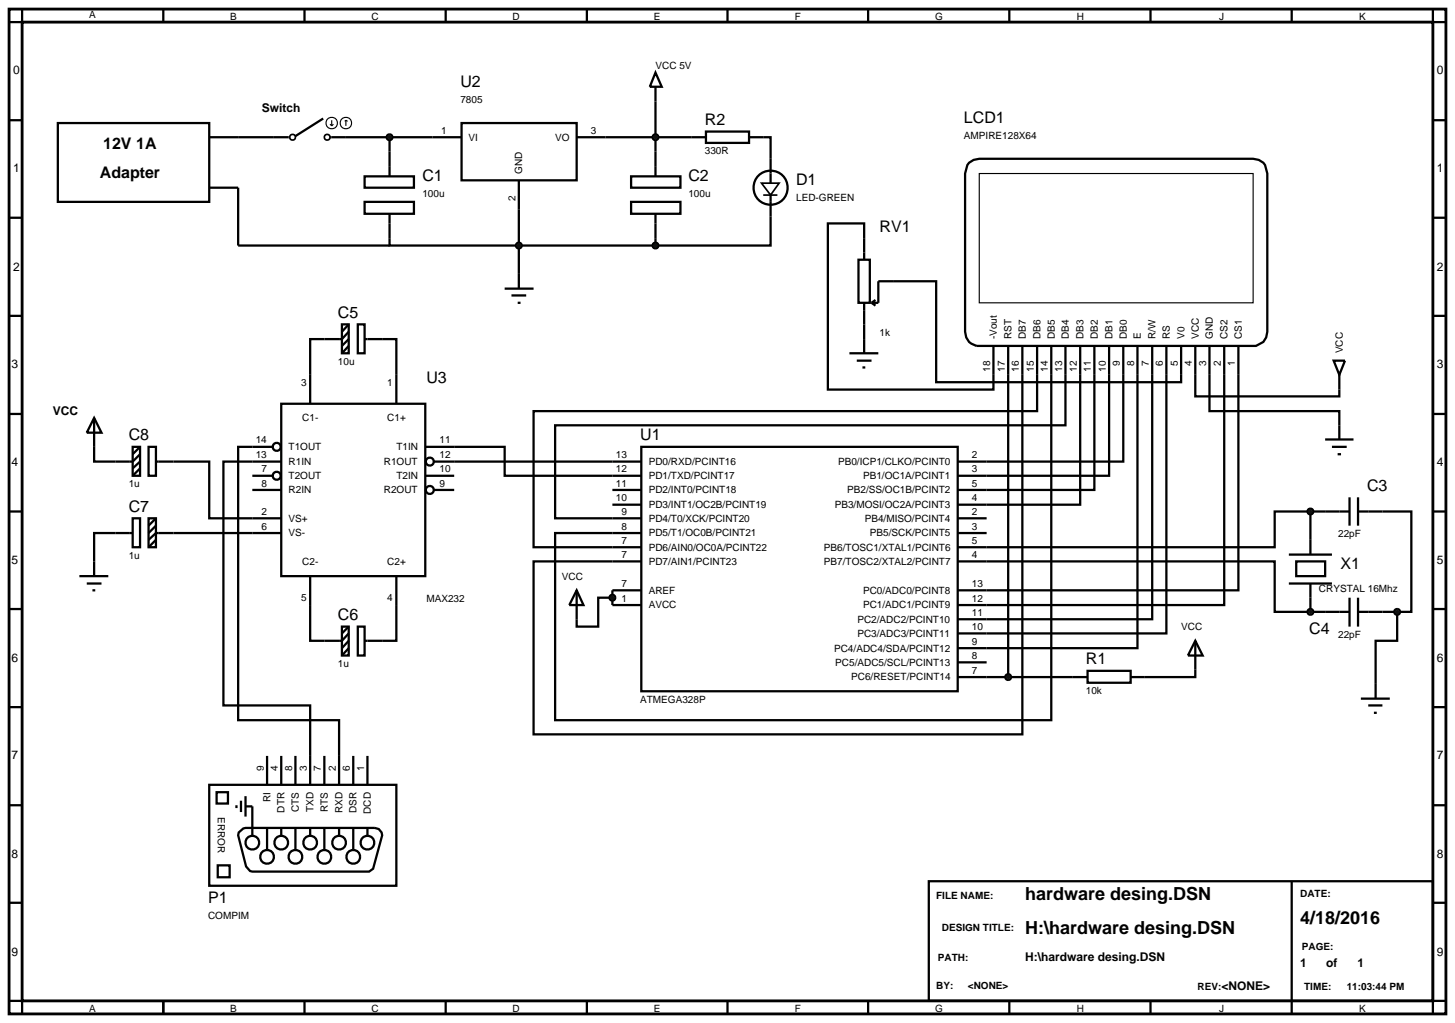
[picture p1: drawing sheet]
<svg xmlns="http://www.w3.org/2000/svg" width="257mm" height="180mm" viewBox="0 0 257 180" stroke-linecap="round" stroke-linejoin="round" font-family="sans-serif">
<path d="M1.6 1.6h253.4v177.2h-253.4zM3.9 3.9h248.8v172.6h-248.8z" fill="none" stroke="#000" stroke-width=".5"/>
<g fill="none" stroke="#000" stroke-width=".4">
<path d="M3.9 1.6v2.3h-2.3M28.8 1.6v2.3M53.7 1.6v2.3M78.6 1.6v2.3M103.5 1.6v2.3M115.6 17.9v8.8M128.3 1.6v2.3M153.1 1.6v2.3M178 1.6v2.3M202.9 1.6v2.3M227.8 1.6v2.3M252.7 1.6v2.3h2.3"/>
<path d="M1.6 21.2h2.3M1.6 38.4h2.3M10.2 21.7h26.7v13.9h-26.7zM61 24.2h15.3M68.7 24.2v2.5M91.5 36.9v11.4M106.8 24.2h15.2M134.6 24.2h1.3v3.8M135.9 38.2v5.1h-20.3M170.9 28.7l.8-.5 1-.2h48.3l1 .2 .8 .5 .3 .4 .4 1.5v27.9l-.2 1-.5 .8-1.3 .7h-49.3a2.47 2.47 0 0 1-2-2.5v-27.9l.4-1.5zM252.7 21.2h2.3M252.7 38.4h2.3"/>
<path d="M1.6 55.7h2.3M57.2 59.8h-2.5v6.3M67.4 59.8h2.5v6.3M68.7 42v1.3h46.9M115.6 42v1.3M152.4 42v-2.6h-6.4v29.3h29.2v-7.7M152.4 57.2v2.6M157.5 49.6h7.6v17.8h43.2v-6.4M252.7 55.7h2.3M1.6 73h2.3M16.6 78.8v2.6h3.8M44.5 78.8h-2.5v48.2h17.8v6.3"/>
<path d="M80.1 78.8h8.9v5.1h24.1M113.1 78.8h55.8v43.1h-55.8zM177.8 61v58.4M180.3 61v68.5h-86.2v-30.5h19M182.9 61v11.5h-88.8v24h19M185.4 61v66h-87.5v-33h15.2M187.9 61v14h-90v16.4h15.2M190.5 61v28h-21.6M193 61v25.4h-24.1M195.6 61v22.9h-26.7M198.1 61v20.4h-29.2M200.6 61v53.3h-31.7"/>
<path d="M203.2 61v48.2h-34.3M205.7 61v50.7h-36.8M210.8 61v8.9h25.4v-1.2M213.3 61v11.5h22.9v2.5M215.9 61v45.7h-47M218.4 61v43.1h-49.5M252.7 73h2.3M1.6 90.2h2.3M20.4 94h-3.8v5M30.6 81.4h6.3v10h7.6M30.6 94h13.9M44.5 81.4h-5.1v43h15.3v8.9"/>
<path d="M80.1 81.4h33M108 89h5.1M108 86.4h5.1M168.9 99h55.9v8.9h6.3M168.9 94h5.1M168.9 91.4h5.1M231.1 90.2h-6.3v6.3h-55.9M231.1 90.2h2.6M231.1 90.2v5M243.8 90.2h5.1v17.7h-2.5M252.7 90.2h2.3M1.6 107.4h2.3"/>
<path d="M54.7 106.7v6.3h2.5M69.9 106.7v6.3h-2.5M101.7 104.1v6.4h3.8v-5.1h2.5M101.7 104.1l1.2 2.6h-2.5zM113.1 104.1h-5.1v2.6h5.1M168.9 119.4h20.3M168.9 116.8h5.1M210.8 118.1v1.3h-8.9M231.1 107.9h2.6M231.1 105.4v2.5M243.8 107.9h2.6M246.4 107.9v5.1h-3.8v7.6"/>
<path d="M252.7 107.4h2.3M1.6 124.7h2.3M252.7 124.7h2.3M1.6 142h2.3M1.6 159.2h2.3M163.8 155.4h88.9v21.1h-88.9zM227.8 155.4v23.4M252.7 142h2.3M252.7 159.2h2.3M1.6 176.5h2.3v2.3M28.8 176.5v2.3M53.7 176.5v2.3"/>
<path d="M78.6 176.5v2.3M103.5 176.5v2.3M128.3 176.5v2.3M153.1 176.5v2.3M178 176.5v2.3M202.9 176.5v2.3M255 176.5h-2.3v2.3"/>
</g>
<path d="M172.7 30.6h48.3v22.8h-48.3z" fill="none" stroke="#000" stroke-width=".2"/>
<path d="M177.5 119l.3-.1-.5 .5zM177.8 118.9l.4 .2 .1 .3zM178.3 119.4l-.2 .4-.3 .1zM177.3 119.4l.5 .5-.3-.1z" fill="#004000" stroke="#000" stroke-width=".4"/>
<path d="M177.8 118.9l.5 .5-.5 .5-.5-.5z" fill="#004000"/>
<g fill="none" stroke="#000" stroke-width=".4">
<path d="M151.4 45.8h2v7.6h-2zM152.4 42v3.8M152.4 53.4v3.8M152.4 59.8v2.5M153.7 53.4l.7 .5M154.4 52.9l-.7 .5M157.5 49.6h-2.6v3.8h-1.2M149.8 62.3h5.1M151.1 63.6h2.6M152.1 64.8h.5M233.7 77.5h5M234.9 78.8h2.6"/>
<path d="M235.2 63.6h2l-1 2.5zM236.2 66.1v2.6M236.2 75v2.5M235.9 80.1h.6M189.2 119.4h2.6M191.8 118.3h7.6v2.1h-7.6zM199.4 119.4h2.5M210.8 113l1.3 2.6h-2.6zM210.8 113v5.1"/>
</g>
<path d="M107.7 105l.3-.1-.5 .5zM108 104.9l.4 .2 .1 .3zM108.5 105.4l-.2 .4-.3 .1zM107.5 105.4l.5 .5-.3-.1z" fill="#004000" stroke="#000" stroke-width=".4"/>
<path d="M107.5 105.4l.5-.5 .5 .5-.5 .5z" fill="#004000"/>
<g fill="none" stroke="#000" stroke-width=".3">
<circle cx="51.6" cy="24.2" r=".51"/>
<circle cx="57.7" cy="24.2" r=".51"/>
</g>
<g fill="none" stroke="#000" stroke-width=".4">
<path d="M36.9 24.2h14.2M36.9 33.1h5.1v10.2h26.7M57 20.9l-4.9 3.1M58.2 24.2h2.8M64.3 31.1h8.7v2h-8.7zM64.3 35.6h8.7v2.1h-8.7zM68.7 26.7v4.4M68.7 37.7v4.3M76.3 24.2h5.1M81.4 21.7h20.3v10.1h-20.3zM91.5 31.8v5.1M101.7 24.2h5.1"/>
<path d="M111.3 31.1h8.7v2h-8.7zM111.3 35.6h8.7v2.1h-8.7zM115.6 26.7v4.4M115.6 37.7v4.3"/>
</g>
<g fill="none" stroke="#000" stroke-width=".2">
<path d="M58.2 21.9l.3 .3M58.5 21.2v1M58.8 21.9l-.3 .3M61 21.2l-.2 .2M61 21.2l.3 .2M61 21.2v1"/>
<circle cx="58.5" cy="21.7" r="1.01"/>
<circle cx="61" cy="21.7" r="1.01"/>
</g>
<g fill="#004000" stroke="#000" stroke-width=".4">
<path d="M68.3 23.9l.4-.2-.5 .5zM68.7 23.7l.3 .1 .2 .4zM69.2 24.2l-.2 .4-.3 .1zM68.2 24.2l.5 .5-.4-.2z"/>
<path d="M91.1 43l.4-.2-.5 .5zM91.5 42.8l.3 .1 .2 .4zM92 43.3l-.1 .3-.4 .2zM91 43.3l.5 .5-.4-.2z"/>
</g>
<g fill="#004000">
<path d="M68.2 24.2l.5-.5 .5 .5-.5 .5z"/>
<path d="M91 43.3l.5-.5 .5 .5-.5 .5z"/>
</g>
<g fill="none" stroke="#000" stroke-width=".4">
<path d="M122 24.2h2.5M124.5 23.2h7.6v2h-7.6zM132.1 24.2h2.5M135.9 28v4.3M135.9 34.4v3.8"/>
<circle cx="135.9" cy="33.1" r="3"/>
</g>
<path d="M134.3 32.3h3.1l-1.5 2.1zM134.6 34.4h2.5" fill="none" stroke="#000" stroke-width=".3"/>
<g fill="#004000" stroke="#000" stroke-width=".4">
<path d="M115.3 42.9l.3-.1-.5 .5zM115.6 42.8l.4 .2 .1 .3zM116.1 43.3l-.1 .3-.4 .2zM115.1 43.3l.5 .5-.4-.2z"/>
<path d="M115.2 23.9l.4-.2-.5 .5zM115.6 23.7l.3 .1 .2 .4zM116.1 24.2l-.1 .3-.4 .2zM115.1 24.2l.5 .5-.4-.2z"/>
</g>
<g fill="#004000">
<path d="M115.1 43.3l.5-.5 .5 .5-.5 .5z"/>
<path d="M115.1 24.2l.5-.5 .5 .5-.5 .5z"/>
</g>
<g fill="none" stroke="#000" stroke-width=".4">
<path d="M115.6 12.8l1.1 2.5h-2.1zM115.6 15.3v2.6M89 50.9h5.1M90.2 52.1h2.6M91.3 53.4h.5M91.5 48.3v2.6M227.3 97.8h7.6M228.6 99h5.1v2.6h-5.1zM231.1 95.2v2.6M233.7 90.2h4.3M238 87.7v5M239.5 87.7v5"/>
<path d="M239.5 90.2h4.3M227.3 102.9h7.6M231.1 102.9v2.5M233.7 107.9h4.3M238 105.4v5.1M239.5 105.4v5.1M239.5 107.9h4.3M240 123.2h5.1M241.3 124.4h2.5M242.3 125.7h.5M242.6 120.6v2.6"/>
</g>
<g fill="#004000" stroke="#000" stroke-width=".4">
<path d="M246 107.6l.4-.2-.5 .5zM246.4 107.4l.3 .1 .2 .4zM246.9 107.9l-.1 .3-.4 .2zM245.9 107.9l.5 .5-.4-.2z"/>
<path d="M230.7 107.6l.4-.2-.5 .5zM231.1 107.4l.3 .1 .2 .4zM231.6 107.9l-.1 .3-.4 .2zM230.6 107.9l.5 .5-.4-.2z"/>
<path d="M230.7 89.9l.4-.2-.5 .5zM231.1 89.7l.4 .2 .1 .3zM231.1 90.7l.5-.5-.2 .4zM230.6 90.2l.5 .5-.3-.1z"/>
</g>
<g fill="#004000">
<path d="M245.9 107.9l.5-.5 .5 .5-.5 .5z"/>
<path d="M230.6 107.9l.5-.5 .5 .5-.5 .5z"/>
<path d="M230.6 90.2l.5-.5 .5 .5-.5 .5z"/>
</g>
<g fill="none" stroke="#000" stroke-width=".4">
<path d="M60.3 57.2h1.2v5.1h-1.2zM61.5 58.5l-1.2 1.3h-3.1M61.5 59.8l-1.2 1.2M61.5 57.2l-1.2 1.3M63.1 57.2h1.2v5.1h-1.2zM64.3 59.8h3.1M16.6 73.7l1.3 2.6h-2.6zM16.6 73.7v5.1M23.4 78.8h1.3v5.1h-1.3zM24.7 78.8l-1.3 1.3M26.2 78.8h1.3v5.1h-1.3zM44.5 78.8h3.6"/>
<path d="M49.6 71.2h25.4v30.4h-25.4zM54.7 66.1v5.1M61.5 61l-1.2 1.3M69.9 66.1v5.1M75 78.8h5.1M16.6 99v2.6M20.4 94h3M23.4 91.4h1.3v5.1h-1.3zM24.7 80.1l-1.3 1.3h-3M24.7 82.6l-1.3 1.3M24.7 81.4l-1.3 1.2M26.2 91.4h1.3v5.1h-1.3z"/>
<path d="M27.5 81.4h3.1M27.5 91.4l-1.3 1.3M27.5 92.7l-1.3 1.3M27.5 95.2l-1.3 1.3M30.6 94h-3.1l-1.3 1.2M44.5 81.4h5.1M44.5 83.9h3.6M44.5 86.4h5.1M44.5 91.4h5.1M44.5 94h5.1M75 83.9h5.1M76.5 81.4h3.6"/>
<path d="M76.5 86.4h3.6M14 101.6h5.1M15.3 102.9h2.6M16.3 104.1h.5M54.7 101.6v5.1M60.3 110.5h1.2v5.1h-1.2zM61.5 111.7l-1.2 1.3h-3.1M61.5 114.3l-1.2 1.3M61.5 113l-1.2 1.3M61.5 110.5l-1.2 1.2M63.1 110.5h1.2v5.1h-1.2zM64.3 113h3.1"/>
<path d="M69.9 101.6v5.1M36.9 138.4h33v17.8h-33zM38.2 139.7h2v2h-2zM47.1 133.3v5.1M49.6 133.3v5.1M52.1 133.3v5.1M54.7 133.3v5.1M57.2 133.3v5.1M59.8 133.3v5.1M62.3 133.3v5.1M64.8 133.3v5.1M38.4 152.6h2.1v2.1h-2.1z"/>
<path d="M41.7 142v.5M42.1 146.8l.8-.7 .4-.1h22.8l.7 .2 .5 .6 .1 .5-1.6 5.9-.7 .5h-20.6l-.4-.1-.7-.8-1.4-5.5zM42.5 141.2v2M43.3 142.2h1.2v5.1M43.3 140.4v3.6M47.1 146v3.8M49.6 146v1.3M52.1 146v3.8M54.7 146v1.3M57.2 146v3.8M59.8 146v1.3M62.3 146v3.8"/>
<path d="M64.8 146v1.3"/>
<circle cx="48.8" cy="78.8" r=".7"/>
<circle cx="48.8" cy="83.9" r=".7"/>
<circle cx="75.8" cy="86.4" r=".7"/>
<circle cx="75.8" cy="81.4" r=".7"/>
<circle cx="44.5" cy="148.6" r="1.21"/>
<circle cx="47.1" cy="151.1" r="1.21"/>
<circle cx="49.6" cy="148.6" r="1.21"/>
<circle cx="52.1" cy="151.1" r="1.21"/>
<circle cx="54.7" cy="148.6" r="1.21"/>
<circle cx="57.2" cy="151.1" r="1.21"/>
<circle cx="59.8" cy="148.6" r="1.21"/>
<circle cx="62.3" cy="151.1" r="1.21"/>
<circle cx="64.8" cy="148.6" r="1.21"/>
</g>
<g font-size="3.2">
<text x="180.8" y="158.8">hardware desing.DSN</text>
<text x="180.8" y="164.7">H:\hardware desing.DSN</text>
<text x="229.3" y="162.9">4/18/2016</text>
</g>
<g font-size="2.8">
<text x="81.2" y="15.4">U2</text>
<text x="124.3" y="22.1">R2</text>
<text x="170" y="21.7">LCD1</text>
<text x="18.2" y="26.4">12V 1A</text>
<text x="17.6" y="31.5">Adapter</text>
<text x="74.5" y="31.9">C1</text>
<text x="121.4" y="31.9">C2</text>
<text x="140.4" y="32.6">D1</text>
<text x="155.1" y="40.9">RV1</text>
<text x="59.6" y="56.1">C5</text>
<text x="75.2" y="67.6">U3</text>
<text x="22.7" y="77.7">C8</text>
<text x="112.9" y="77.7">U1</text>
<text x="241.1" y="86.6">C3</text>
<text x="22.7" y="90.3">C7</text>
<text x="236.4" y="100.4">X1</text>
<text x="59.6" y="109.4">C6</text>
<text x="230.9" y="111.9">C4</text>
<text x="191.5" y="117.2">R1</text>
<text x="36.7" y="159.2">P1</text>
</g>
<g font-size="2.1">
<text x="2.3" y="13.1">0</text>
<text x="253.4" y="13.1">0</text>
<text x="46.2" y="19.7">Switch</text>
<text x="2.3" y="30.4">1</text>
<text x="253.4" y="30.4">1</text>
<text x="2.3" y="47.7">2</text>
<text x="253.4" y="47.7">2</text>
<text x="2" y="64.9">3</text>
<text x="253.4" y="64.9">3</text>
<text x="9.3" y="73.1">VCC</text>
<text x="2" y="82.2">4</text>
<text x="253.4" y="82.2">4</text>
<text x="2" y="99.4">5</text>
<text x="253.4" y="99.4">5</text>
<text x="2" y="116.7">6</text>
<text x="253.4" y="116.7">6</text>
<text x="2" y="133.9">7</text>
<text x="253.4" y="133.9">7</text>
<text x="2" y="151.2">8</text>
<text x="253.4" y="151.2">8</text>
<text x="2" y="168.5">9</text>
<text x="180.8" y="169.5">H:\hardware desing.DSN</text>
<text x="229.3" y="170.5">1</text>
<text x="233.9" y="170.5">of</text>
<text x="239.4" y="170.5">1</text>
<text x="253.4" y="168.5">9</text>
<text x="215.4" y="174.6">&lt;NONE&gt;</text>
</g>
<g font-size="1.8">
<text x="15.7" y="3.2">A</text>
<text x="40.6" y="3.5">B</text>
<text x="65.5" y="3.5">C</text>
<text x="90.4" y="3.5">D</text>
<text x="115.3" y="3.5">E</text>
<text x="140.2" y="3.5">F</text>
<text x="164.9" y="3.5">G</text>
<text x="189.9" y="3.5">H</text>
<text x="215" y="3.5">J</text>
<text x="239.7" y="3.5">K</text>
<text x="115.6" y="12.1">VCC 5V</text>
<text x="77.8" y="23.6">1</text>
<text x="81.2" y="18.2">7805</text>
<text x="104.2" y="23.6">3</text>
<text x="82.6" y="24.8">VI</text>
<text x="97.9" y="24.8">VO</text>
<text x="124.3" y="27.2">330R</text>
<text x="170" y="24.5">AMPIRE128X64</text>
<text x="74.5" y="34.7">100u</text>
<text x="90.9" y="35.4" transform="rotate(-90 90.9 35.4)">2</text>
<text x="92.1" y="30.6" transform="rotate(-90 92.1 30.6)">GND</text>
<text x="121.4" y="34.7">100u</text>
<text x="140.4" y="35.5">LED-GREEN</text>
<text x="155.1" y="59.2">1k</text>
<text x="175.8" y="59.8" transform="rotate(-90 175.8 59.8)">-Vout</text>
<text x="178.4" y="59.8" transform="rotate(-90 178.4 59.8)">RST</text>
<text x="180.9" y="59.8" transform="rotate(-90 180.9 59.8)">DB7</text>
<text x="183.5" y="59.8" transform="rotate(-90 183.5 59.8)">DB6</text>
<text x="186" y="59.8" transform="rotate(-90 186 59.8)">DB5</text>
<text x="188.5" y="59.8" transform="rotate(-90 188.5 59.8)">DB4</text>
<text x="191.1" y="59.8" transform="rotate(-90 191.1 59.8)">DB3</text>
<text x="193.6" y="59.8" transform="rotate(-90 193.6 59.8)">DB2</text>
<text x="196.2" y="59.8" transform="rotate(-90 196.2 59.8)">DB1</text>
<text x="198.7" y="59.8" transform="rotate(-90 198.7 59.8)">DB0</text>
<text x="201.2" y="59.8" transform="rotate(-90 201.2 59.8)">E</text>
<text x="203.8" y="59.8" transform="rotate(-90 203.8 59.8)">R/W</text>
<text x="206.3" y="59.8" transform="rotate(-90 206.3 59.8)">RS</text>
<text x="208.9" y="59.8" transform="rotate(-90 208.9 59.8)">V0</text>
<text x="211.4" y="59.8" transform="rotate(-90 211.4 59.8)">VCC</text>
<text x="213.9" y="59.8" transform="rotate(-90 213.9 59.8)">GND</text>
<text x="216.5" y="59.8" transform="rotate(-90 216.5 59.8)">CS2</text>
<text x="219" y="59.8" transform="rotate(-90 219 59.8)">CS1</text>
<text x="59.6" y="64.3">10u</text>
<text x="174.6" y="65.6" transform="rotate(-90 174.6 65.6)">18</text>
<text x="177.2" y="65.6" transform="rotate(-90 177.2 65.6)">17</text>
<text x="179.7" y="65.6" transform="rotate(-90 179.7 65.6)">16</text>
<text x="182.3" y="65.6" transform="rotate(-90 182.3 65.6)">15</text>
<text x="184.8" y="65.6" transform="rotate(-90 184.8 65.6)">14</text>
<text x="187.3" y="65.6" transform="rotate(-90 187.3 65.6)">13</text>
<text x="189.9" y="65.6" transform="rotate(-90 189.9 65.6)">12</text>
<text x="192.4" y="65.6" transform="rotate(-90 192.4 65.6)">11</text>
<text x="195" y="65.6" transform="rotate(-90 195 65.6)">10</text>
<text x="197.5" y="64.6" transform="rotate(-90 197.5 64.6)">9</text>
<text x="200" y="64.6" transform="rotate(-90 200 64.6)">8</text>
<text x="202.6" y="64.6" transform="rotate(-90 202.6 64.6)">7</text>
<text x="205.1" y="64.6" transform="rotate(-90 205.1 64.6)">6</text>
<text x="207.7" y="64.6" transform="rotate(-90 207.7 64.6)">5</text>
<text x="210.2" y="64.6" transform="rotate(-90 210.2 64.6)">4</text>
<text x="212.7" y="64.6" transform="rotate(-90 212.7 64.6)">3</text>
<text x="215.3" y="64.6" transform="rotate(-90 215.3 64.6)">2</text>
<text x="217.8" y="64.6" transform="rotate(-90 217.8 64.6)">1</text>
<text x="236.8" y="62.3" transform="rotate(-90 236.8 62.3)">VCC</text>
<text x="53.1" y="68.1">3</text>
<text x="68.3" y="68.1">1</text>
<text x="53.3" y="74.3">C1-</text>
<text x="68.3" y="74.3">C1+</text>
<text x="45.1" y="78.2">14</text>
<text x="45.1" y="80.8">13</text>
<text x="46.1" y="83.3">7</text>
<text x="50.9" y="79.4">T1OUT</text>
<text x="50.9" y="82">R1IN</text>
<text x="67.7" y="82">R1OUT</text>
<text x="69.9" y="79.4">T1IN</text>
<text x="77.5" y="78.2">11</text>
<text x="77.5" y="80.8">12</text>
<text x="77.5" y="83.3">10</text>
<text x="108.6" y="83.3">12</text>
<text x="108.6" y="80.8">13</text>
<text x="114.4" y="82">PD0/RXD/PCINT16</text>
<text x="147.8" y="82">PB0/ICP1/CLKO/PCINT0</text>
<text x="171.4" y="80.8">2</text>
<text x="171.4" y="83.3">3</text>
<text x="22.7" y="85.9">1u</text>
<text x="46.1" y="85.8">8</text>
<text x="50.9" y="84.5">T2OUT</text>
<text x="50.9" y="87">R2IN</text>
<text x="67.7" y="87">R2OUT</text>
<text x="69.9" y="84.5">T2IN</text>
<text x="77.5" y="85.8">9</text>
<text x="108.6" y="88.4">10</text>
<text x="108.6" y="85.8">11</text>
<text x="114.4" y="89.6">PD3/INT1/OC2B/PCINT19</text>
<text x="114.4" y="87">PD2/INT0/PCINT18</text>
<text x="114.4" y="84.5">PD1/TXD/PCINT17</text>
<text x="147.2" y="89.6">PB3/MOSI/OC2A/PCINT3</text>
<text x="149.4" y="87">PB2/SS/OC1B/PCINT2</text>
<text x="152.2" y="84.5">PB1/OC1A/PCINT1</text>
<text x="171.4" y="88.4">4</text>
<text x="171.4" y="85.8">5</text>
<text x="46.1" y="90.8">2</text>
<text x="46.1" y="93.4">6</text>
<text x="50.9" y="92">VS+</text>
<text x="50.9" y="94.6">VS-</text>
<text x="109.6" y="95.9">7</text>
<text x="109.6" y="93.4">8</text>
<text x="109.6" y="90.8">9</text>
<text x="114.4" y="94.6">PD5/T1/OC0B/PCINT21</text>
<text x="114.4" y="92">PD4/T0/XCK/PCINT20</text>
<text x="152.5" y="92">PB4/MISO/PCINT4</text>
<text x="153.4" y="94.6">PB5/SCK/PCINT5</text>
<text x="171.4" y="90.8">2</text>
<text x="171.4" y="93.4">3</text>
<text x="171.4" y="95.9">5</text>
<text x="236" y="94.7">22pF</text>
<text x="22.7" y="98.5">1u</text>
<text x="53.3" y="99.7">C2-</text>
<text x="68.3" y="99.7">C2+</text>
<text x="109.6" y="98.4">7</text>
<text x="114.4" y="97.1">PD6/AIN0/OC0A/PCINT22</text>
<text x="114.4" y="99.6">PD7/AIN1/PCINT23</text>
<text x="145.3" y="99.6">PB7/TOSC2/XTAL2/PCINT7</text>
<text x="145.3" y="97.1">PB6/TOSC1/XTAL1/PCINT6</text>
<text x="171.4" y="98.4">4</text>
<text x="53.1" y="105.9">5</text>
<text x="68.3" y="105.9">4</text>
<text x="75.2" y="106.1">MAX232</text>
<text x="99.1" y="102.2">VCC</text>
<text x="109.6" y="106.1">1</text>
<text x="109.6" y="103.5">7</text>
<text x="114.4" y="107.3">AVCC</text>
<text x="114.4" y="104.7">AREF</text>
<text x="152.2" y="107.3">PC1/ADC1/PCINT9</text>
<text x="152.2" y="104.7">PC0/ADC0/PCINT8</text>
<text x="171.4" y="106.1">12</text>
<text x="171.4" y="103.5">13</text>
<text x="232.6" y="104.4">CRYSTAL 16Mhz</text>
<text x="151.2" y="112.3">PC3/ADC3/PCINT11</text>
<text x="151.2" y="109.8">PC2/ADC2/PCINT10</text>
<text x="171.4" y="113.7">9</text>
<text x="171.4" y="111.1">10</text>
<text x="171.4" y="108.6">11</text>
<text x="208.3" y="111.1">VCC</text>
<text x="236" y="112.5">22pF</text>
<text x="59.6" y="117.6">1u</text>
<text x="147.1" y="114.9">PC4/ADC4/SDA/PCINT12</text>
<text x="147.3" y="117.4">PC5/ADC5/SCL/PCINT13</text>
<text x="150.1" y="120">PC6/RESET/PCINT14</text>
<text x="171.4" y="118.8">7</text>
<text x="171.4" y="116.2">8</text>
<text x="112.9" y="123.9">ATMEGA328P</text>
<text x="191.5" y="122.4">10k</text>
<text x="46.5" y="135.9" transform="rotate(-90 46.5 135.9)">9</text>
<text x="49" y="135.9" transform="rotate(-90 49 135.9)">4</text>
<text x="51.5" y="135.9" transform="rotate(-90 51.5 135.9)">8</text>
<text x="54.1" y="135.9" transform="rotate(-90 54.1 135.9)">3</text>
<text x="56.6" y="135.9" transform="rotate(-90 56.6 135.9)">7</text>
<text x="59.2" y="135.9" transform="rotate(-90 59.2 135.9)">2</text>
<text x="61.7" y="135.9" transform="rotate(-90 61.7 135.9)">6</text>
<text x="64.2" y="135.9" transform="rotate(-90 64.2 135.9)">1</text>
<text x="47.7" y="141.5" transform="rotate(-90 47.7 141.5)">RI</text>
<text x="50.2" y="143.3" transform="rotate(-90 50.2 143.3)">DTR</text>
<text x="52.7" y="143.2" transform="rotate(-90 52.7 143.2)">CTS</text>
<text x="55.3" y="143.2" transform="rotate(-90 55.3 143.2)">TXD</text>
<text x="57.8" y="143.2" transform="rotate(-90 57.8 143.2)">RTS</text>
<text x="60.4" y="143.4" transform="rotate(-90 60.4 143.4)">RXD</text>
<text x="62.9" y="143.4" transform="rotate(-90 62.9 143.4)">DSR</text>
<text x="65.4" y="143.5" transform="rotate(-90 65.4 143.5)">DCD</text>
<text x="38.4" y="144.1" transform="rotate(90 38.4 144.1)">ERROR</text>
<text x="36.7" y="162">COMPIM</text>
<text x="165.1" y="158.6">FILE NAME:</text>
<text x="229.3" y="158.1">DATE:</text>
<text x="166.1" y="164.2">DESIGN TITLE:</text>
<text x="229.6" y="167.5">PAGE:</text>
<text x="165.4" y="169.5">PATH:</text>
<text x="15.7" y="178.4">A</text>
<text x="40.6" y="178.4">B</text>
<text x="65.5" y="178.4">C</text>
<text x="90.4" y="178.4">D</text>
<text x="115.3" y="178.4">E</text>
<text x="140.2" y="178.4">F</text>
<text x="164.9" y="178.4">G</text>
<text x="165.1" y="174.4">BY:</text>
<text x="170.7" y="174.4">&lt;NONE&gt;</text>
<text x="189.9" y="178.4">H</text>
<text x="211.2" y="174.6">REV:</text>
<text x="215" y="178.4">J</text>
<text x="230" y="174.6">TIME:</text>
<text x="237.5" y="174.6">11:03:44 PM</text>
<text x="239.7" y="178.4">K</text>
</g>
</svg>
